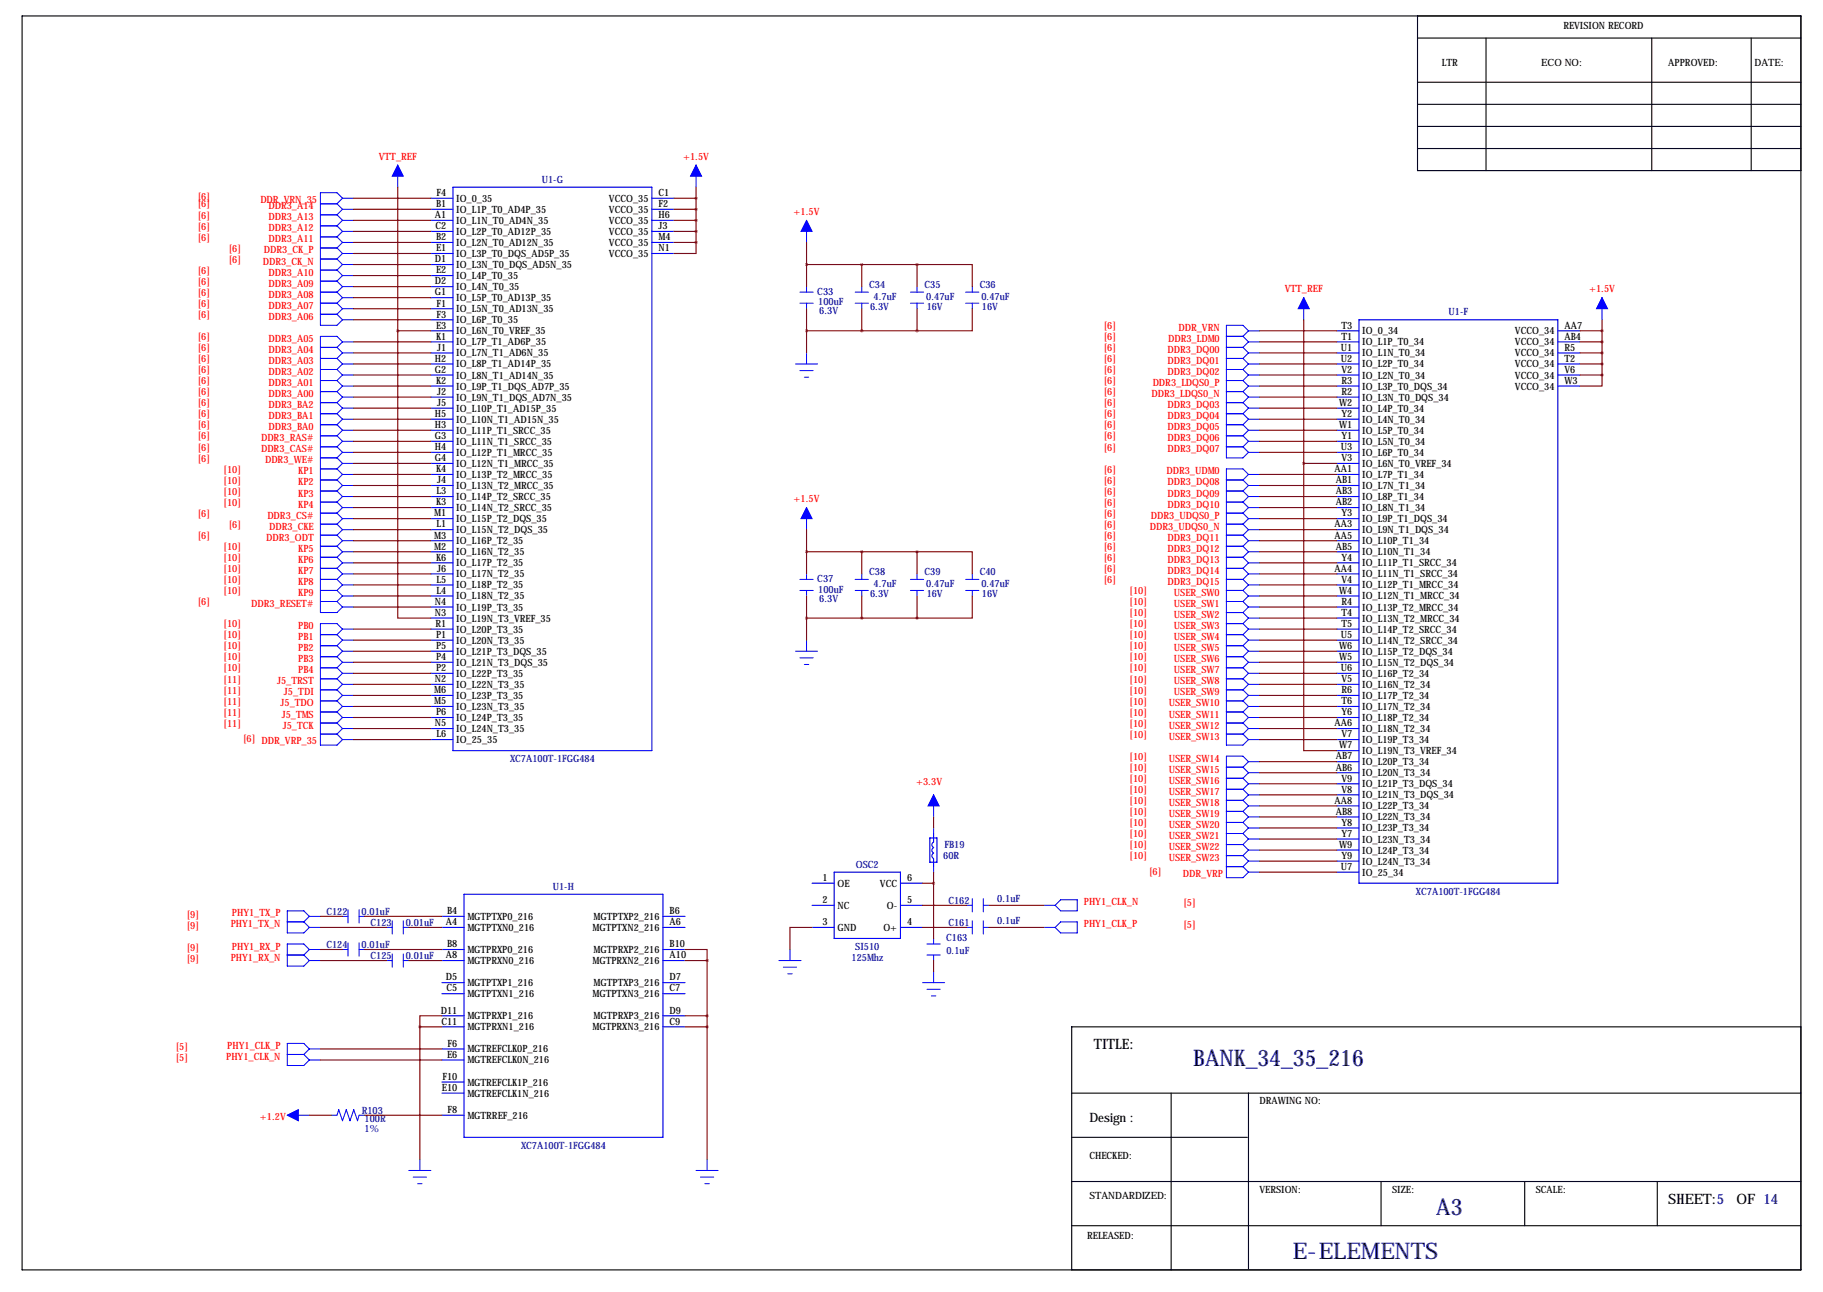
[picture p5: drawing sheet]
<svg xmlns="http://www.w3.org/2000/svg" width="419mm" height="297mm" viewBox="0 0 419 297" stroke-linecap="round" stroke-linejoin="round" font-family="sans-serif">
<g fill="none" stroke="#000" stroke-width=".25">
<path d="M5.1 3.7h408.9v288.3h-408.9zM325.9 18.9h88.1M325.9 3.7v35.5h88.1M325.9 8.7h88.1M341.6 8.7v30.5M379.7 8.7v30.5M402.6 8.7v30.5M325.9 34.1h88.1M325.9 29.1h88.1M325.9 24h88.1M414 236.1h-167.6v55.9M246.4 251.3h167.6"/>
<path d="M269.2 251.3v40.7M287 251.3v40.4M246.4 271.6h167.6M246.4 261.5h40.4M317.5 271.6v10.2M350.5 271.6v10.2M381 271.6v10.2M246.4 281.8h167.6"/>
</g>
<g fill="none" stroke="#00f" stroke-width=".25">
<path d="M99.1 45.6h5M99.1 48.1h5M99.1 50.7h5M99.1 53.2h5M99.1 55.7h5M99.1 58.3h5M104.1 43h45.8v129.6h-45.8zM149.9 45.6h5M149.9 48.1h5M149.9 50.7h5M149.9 53.2h5M149.9 55.7h5"/>
<path d="M149.9 58.3h5M99.1 73.5h5M99.1 76.1h5M99.1 78.6h5M99.1 60.8h5M99.1 63.4h5M99.1 65.9h5M99.1 68.4h5M99.1 71h5M307.3 76.1h5.1M307.3 78.6h5.1M312.4 73.5h45.7v129.6h-45.7z"/>
<path d="M358.1 76.1h5.1M358.1 78.6h5.1M99.1 81.1h5M99.1 83.7h5M99.1 86.2h5M99.1 88.8h5M99.1 91.3h5M99.1 93.8h5M99.1 96.4h5M99.1 98.9h5M307.3 81.1h5.1M307.3 83.7h5.1"/>
<path d="M307.3 86.2h5.1M307.3 88.8h5.1M307.3 91.3h5.1M307.3 93.8h5.1M307.3 96.4h5.1M307.3 98.9h5.1M358.1 81.1h5.1M358.1 83.7h5.1M358.1 86.2h5.1M358.1 88.8h5.1M99.1 101.5h5M99.1 104h5"/>
<path d="M99.1 106.5h5M99.1 109.1h5M99.1 111.6h5M99.1 114.2h5M99.1 116.7h5M99.1 119.2h5M307.3 101.5h5.1M307.3 104h5.1M307.3 106.5h5.1M307.3 109.1h5.1M307.3 111.6h5.1M307.3 114.2h5.1"/>
<path d="M307.3 116.7h5.1M307.3 119.2h5.1M99.1 121.8h5M99.1 124.3h5M99.1 126.9h5M99.1 129.4h5M99.1 131.9h5M99.1 134.5h5M99.1 137h5M99.1 139.6h5M307.3 121.8h5.1M307.3 124.3h5.1"/>
<path d="M307.3 126.9h5.1M307.3 129.4h5.1M307.3 131.9h5.1M307.3 134.5h5.1M307.3 137h5.1M307.3 139.6h5.1M99.1 142.1h5M99.1 144.6h5M99.1 147.2h5M99.1 149.7h5M99.1 152.3h5M99.1 154.8h5"/>
<path d="M99.1 157.3h5M99.1 159.9h5M307.3 142.1h5.1M307.3 144.6h5.1M307.3 147.2h5.1M307.3 149.7h5.1M307.3 152.3h5.1M307.3 154.8h5.1M307.3 157.3h5.1M307.3 159.9h5.1M99.1 162.4h5M99.1 165h5"/>
<path d="M99.1 167.5h5M99.1 170h5M307.3 162.4h5.1M307.3 165h5.1M307.3 167.5h5.1M307.3 170h5.1M307.3 172.6h5.1M307.3 175.1h5.1M307.3 177.7h5.1M213.8 192.6h1.6v5.6h-1.6zM214.6 191.6v2M214.6 197.5v1.7"/>
<path d="M214.6 193.6a.66 .66 0 0 0-.4 .6 .66 .66 0 0 0 .4 .6M214.6 196.1a.66 .66 0 0 0-.4 .7 .66 .66 0 0 0 .4 .6M214.6 194.9a.66 .66 0 0 0-.4 .6 .66 .66 0 0 0 .4 .6M307.3 180.2h5.1M307.3 182.7h5.1M307.3 185.3h5.1M307.3 187.8h5.1M307.3 190.4h5.1M307.3 192.9h5.1M307.3 195.4h5.1M307.3 198h5.1M101.6 210.7h5.1"/>
<path d="M101.6 218.3h5.1M101.6 213.2h5.1M106.7 205.6h45.7v55.9h-45.7zM152.4 210.7h5.1M152.4 218.3h5.1M152.4 213.2h5.1M186.7 213.2h5.1M186.7 203.1h5.1M186.7 208.1h5.1M191.8 200.5h15.2v15.3h-15.2zM207 213.2h5.1M207 203.1h5.1"/>
<path d="M207 208.1h5.1M307.3 200.5h5.1M101.6 225.9h5.1M101.6 233.5h5.1M101.6 228.5h5.1M101.6 220.8h5.1M101.6 236.1h5.1M152.4 225.9h5.1M152.4 233.5h5.1M152.4 228.5h5.1M152.4 220.8h5.1M152.4 236.1h5.1"/>
<path d="M101.6 241.2h5.1M101.6 243.7h5.1M101.6 256.4h5.1M101.6 251.3h5.1M101.6 248.8h5.1"/>
</g>
<g fill="none" stroke="#00f" stroke-width=".23">
<path d="M91.4 38v5M160 38v5M73.7 46.8h3.8M73.7 57h3.8M73.7 54.5h3.8M73.7 51.9h3.8M73.7 49.4h3.8M73.7 59.5h3.8M77.5 54.5l1.2 1.2M77.5 49.4l1.2 1.3M77.5 51.9l1.2 1.3M77.5 46.8l1.2 1.3"/>
<path d="M77.5 57l1.2 1.3M77.5 59.5l1.2 1.3M78.7 45.6l-1.2-1.3h-3.8v30.5h3.8l1.2-1.3M78.7 45.6h2.6M78.7 45.6l-1.2 1.2M78.7 55.7h2.6M78.7 55.7l-1.2 1.3M78.7 50.7h2.6M78.7 50.7l-1.2 1.2M78.7 53.2h2.6M78.7 53.2l-1.2 1.3M78.7 48.1h2.6"/>
<path d="M78.7 48.1l-1.2 1.3M78.7 58.3h2.6M78.7 58.3l-1.2 1.2M185.4 50.7v5M73.7 69.7h3.8M73.7 67.2h3.8M73.7 79.9h3.8M73.7 72.2h3.8M73.7 64.6h3.8M73.7 62.1h3.8M77.5 69.7l1.2 1.3M77.5 67.2l1.2 1.2"/>
<path d="M77.5 64.6l1.2 1.3M77.5 62.1l1.2 1.3M77.5 79.9l1.2 1.2M77.5 72.2l1.2 1.3M78.7 78.6l-1.2-1.3h-3.8v63.5h3.8l1.2-1.2M78.7 78.6h2.6M78.7 71h2.6M78.7 71l-1.2 1.2M78.7 68.4h2.6M78.7 68.4l-1.2 1.3M78.7 65.9h2.6M78.7 65.9l-1.2 1.3"/>
<path d="M78.7 63.4h2.6M78.7 63.4l-1.2 1.2M78.7 78.6l-1.2 1.3M78.7 73.5h2.6M78.7 60.8h2.6M78.7 60.8l-1.2 1.3M183.9 69.7h3M183.9 67.2h3M185.4 65.9v1.3M185.4 69.7v1.3M196.6 69.7h3M196.6 67.2h3"/>
<path d="M198.1 65.9v1.3M198.1 69.7v1.3M209.3 69.7h3M209.3 67.2h3M210.8 65.9v1.3M210.8 69.7v1.3M222 69.7h3M222 67.2h3M223.5 65.9v1.3M223.5 69.7v1.3M281.9 77.3h3.9M281.9 79.9h3.9"/>
<path d="M285.8 79.9l1.2 1.2M285.8 77.3l1.2 1.3M287 76.1l-1.2-1.3h-3.9v30.5h3.9l1.2-1.3M287 76.1h2.6M287 76.1l-1.2 1.2M287 78.6h2.6M287 78.6l-1.2 1.3M299.7 68.4v5.1M368.3 68.4v5.1M73.7 84.9h3.8M73.7 82.4h3.8M73.7 87.5h3.8"/>
<path d="M73.7 95.1h3.8M73.7 92.6h3.8M73.7 97.6h3.8M73.7 90h3.8M77.5 87.5l1.2 1.3M77.5 84.9l1.2 1.3M77.5 82.4l1.2 1.3M77.5 90l1.2 1.3M77.5 97.6l1.2 1.3M77.5 95.1l1.2 1.3M77.5 92.6l1.2 1.2M78.7 83.7h2.6"/>
<path d="M78.7 81.1h2.6M78.7 86.2h2.6M78.7 93.8h2.6M78.7 96.4h2.6M78.7 98.9h2.6M78.7 88.8h2.6M78.7 91.3h2.6M78.7 88.8l-1.2 1.2M78.7 86.2l-1.2 1.3M78.7 83.7l-1.2 1.2M78.7 81.1l-1.2 1.3M78.7 91.3l-1.2 1.3"/>
<path d="M78.7 98.9l-1.2 1.3M78.7 96.4l-1.2 1.2M78.7 93.8l-1.2 1.3M182.9 83.7h5.1M183.9 85.2h3M184.9 86.7h1M185.4 81.1v2.6M281.9 84.9h3.9M281.9 82.4h3.9M281.9 87.5h3.9M281.9 95.1h3.9M281.9 92.6h3.9"/>
<path d="M281.9 97.6h3.9M281.9 90h3.9M285.8 82.4l1.2 1.3M285.8 84.9l1.2 1.3M285.8 92.6l1.2 1.2M285.8 95.1l1.2 1.3M285.8 97.6l1.2 1.3M285.8 87.5l1.2 1.3M285.8 90l1.2 1.3M287 83.7h2.6M287 83.7l-1.2 1.2M287 81.1h2.6"/>
<path d="M287 81.1l-1.2 1.3M287 86.2h2.6M287 86.2l-1.2 1.3M287 93.8h2.6M287 93.8l-1.2 1.3M287 96.4h2.6M287 96.4l-1.2 1.2M287 98.9h2.6M287 98.9l-1.2 1.3M287 88.8h2.6M287 88.8l-1.2 1.2M287 91.3h2.6"/>
<path d="M287 91.3l-1.2 1.3M73.7 118h3.8M73.7 115.4h3.8M73.7 112.9h3.8M73.7 105.3h3.8M73.7 102.7h3.8M73.7 110.3h3.8M73.7 100.2h3.8M73.7 107.8h3.8M77.5 105.3l1.2 1.2M77.5 100.2l1.2 1.3M77.5 102.7l1.2 1.3"/>
<path d="M77.5 107.8l1.2 1.3M77.5 110.3l1.2 1.3M77.5 112.9l1.2 1.3M77.5 115.4l1.2 1.3M77.5 118l1.2 1.2M78.7 116.7h2.6M78.7 114.2h2.6M78.7 104h2.6M78.7 111.6h2.6M78.7 101.5h2.6M78.7 109.1h2.6M78.7 106.5h2.6"/>
<path d="M78.7 106.5l-1.2 1.3M78.7 101.5l-1.2 1.2M78.7 104l-1.2 1.3M78.7 109.1l-1.2 1.2M78.7 111.6l-1.2 1.3M78.7 114.2l-1.2 1.2M78.7 116.7l-1.2 1.3M78.7 119.2h2.6M78.7 119.2l-1.2 1.3M185.4 116.7v5.1M281.9 118h3.9M281.9 115.4h3.9"/>
<path d="M281.9 112.9h3.9M281.9 102.7h3.9M281.9 110.3h3.9M281.9 100.2h3.9M285.8 115.4l1.2 1.3M285.8 112.9l1.2 1.3M285.8 102.7l1.2 1.3M285.8 110.3l1.2 1.3M285.8 100.2l1.2 1.3M285.8 118l1.2 1.2M287 109.1l-1.2-1.3h-3.9v63.5h3.9l1.2-1.3M287 116.7h2.6"/>
<path d="M287 116.7l-1.2 1.3M287 114.2h2.6M287 114.2l-1.2 1.2M287 104h2.6M287 111.6h2.6M287 111.6l-1.2 1.3M287 101.5h2.6M287 101.5l-1.2 1.2M287 109.1h2.6M287 109.1l-1.2 1.2M287 119.2h2.6M287 119.2l-1.2 1.3"/>
<path d="M73.7 135.7h3.8M73.7 133.2h3.8M73.7 138.3h3.8M73.7 125.6h3.8M73.7 123h3.8M73.7 128.1h3.8M73.7 130.7h3.8M73.7 120.5h3.8M77.5 120.5l1.2 1.3M77.5 125.6l1.2 1.3M77.5 130.7l1.2 1.2M77.5 128.1l1.2 1.3"/>
<path d="M77.5 135.7l1.2 1.3M77.5 133.2l1.2 1.3M77.5 123l1.2 1.3M77.5 138.3l1.2 1.3M78.7 139.6h2.6M78.7 134.5h2.6M78.7 124.3h2.6M78.7 126.9h2.6M78.7 131.9h2.6M78.7 129.4h2.6M78.7 121.8h2.6M78.7 121.8l-1.2 1.2"/>
<path d="M78.7 126.9l-1.2 1.2M78.7 131.9l-1.2 1.3M78.7 129.4l-1.2 1.3M78.7 137h2.6M78.7 137l-1.2 1.3M78.7 134.5l-1.2 1.2M78.7 124.3l-1.2 1.3M183.9 135.7h3M183.9 133.2h3M185.4 131.9v1.3M185.4 135.7v1.3M196.6 135.7h3"/>
<path d="M196.6 133.2h3M198.1 131.9v1.3M198.1 135.7v1.3M209.3 135.7h3M209.3 133.2h3M210.8 131.9v1.3M210.8 135.7v1.3M222 135.7h3M222 133.2h3M223.5 131.9v1.3M223.5 135.7v1.3M281.9 135.7h3.9"/>
<path d="M281.9 133.2h3.9M281.9 138.3h3.9M281.9 125.6h3.9M281.9 123h3.9M281.9 128.1h3.9M281.9 130.7h3.9M281.9 120.5h3.9M285.8 138.3l1.2 1.3M285.8 133.2l1.2 1.3M285.8 123l1.2 1.3M285.8 125.6l1.2 1.3M285.8 130.7l1.2 1.2"/>
<path d="M285.8 128.1l1.2 1.3M285.8 120.5l1.2 1.3M285.8 135.7l1.2 1.3M287 139.6h2.6M287 139.6l-1.2 1.2M287 134.5h2.6M287 134.5l-1.2 1.2M287 124.3h2.6M287 124.3l-1.2 1.3M287 126.9h2.6M287 126.9l-1.2 1.2M287 131.9h2.6"/>
<path d="M287 131.9l-1.2 1.3M287 129.4h2.6M287 129.4l-1.2 1.3M287 121.8h2.6M287 137h2.6M287 121.8l-1.2 1.2M287 137l-1.2 1.3M73.7 148.4h3.8M73.7 145.9h3.8M73.7 151h3.8M73.7 153.5h3.8M73.7 156.1h3.8"/>
<path d="M73.7 158.6h3.8M77.5 145.9l1.2 1.3M77.5 151l1.2 1.3M77.5 153.5l1.2 1.3M77.5 148.4l1.2 1.3M77.5 156.1l1.2 1.2M77.5 158.6l1.2 1.3M78.7 149.7h2.6M78.7 144.6l-1.2-1.2h-3.8v27.9h3.8l1.2-1.3M78.7 147.2h2.6M78.7 152.3h2.6M78.7 154.8h2.6"/>
<path d="M78.7 157.3h2.6M78.7 159.9h2.6M78.7 144.6h2.6M78.7 144.6l-1.2 1.3M78.7 147.2l-1.2 1.2M78.7 152.3l-1.2 1.2M78.7 154.8l-1.2 1.3M78.7 149.7l-1.2 1.3M78.7 157.3l-1.2 1.3M78.7 159.9l-1.2 1.2M182.9 149.7h5.1M183.9 151.2h3"/>
<path d="M184.9 152.8h1M185.4 147.2v2.5M281.9 140.8h3.9M281.9 143.4h3.9M281.9 148.4h3.9M281.9 145.9h3.9M281.9 151h3.9M281.9 153.5h3.9M281.9 156.1h3.9M281.9 158.6h3.9M285.8 140.8l1.2 1.3M285.8 145.9l1.2 1.3"/>
<path d="M285.8 148.4l1.2 1.3M285.8 151l1.2 1.3M285.8 153.5l1.2 1.3M285.8 156.1l1.2 1.2M285.8 158.6l1.2 1.3M285.8 143.4l1.2 1.2M287 149.7h2.6M287 142.1h2.6M287 142.1l-1.2 1.3M287 147.2h2.6M287 147.2l-1.2 1.2M287 149.7l-1.2 1.3"/>
<path d="M287 152.3h2.6M287 152.3l-1.2 1.2M287 154.8h2.6M287 154.8l-1.2 1.3M287 157.3h2.6M287 157.3l-1.2 1.3M287 159.9h2.6M287 159.9l-1.2 1.2M287 144.6h2.6M287 144.6l-1.2 1.3M73.7 168.8h3.8M73.7 161.1h3.8"/>
<path d="M73.7 163.7h3.8M73.7 166.2h3.8M77.5 168.8l1.2 1.2M77.5 163.7l1.2 1.3M77.5 166.2l1.2 1.3M77.5 161.1l1.2 1.3M78.7 170h2.6M78.7 162.4h2.6M78.7 165h2.6M78.7 167.5h2.6M78.7 165l-1.2 1.2M78.7 167.5l-1.2 1.3"/>
<path d="M78.7 162.4l-1.2 1.3M281.9 168.8h3.9M281.9 161.1h3.9M281.9 163.7h3.9M281.9 166.2h3.9M281.9 176.4h3.9M281.9 178.9h3.9M285.8 161.1l1.2 1.3M285.8 163.7l1.2 1.3M285.8 166.2l1.2 1.3M285.8 168.8l1.2 1.2M285.8 176.4l1.2 1.3"/>
<path d="M285.8 178.9l1.2 1.3M287 175.1l-1.2-1.3h-3.9v28h3.9l1.2-1.3M287 170h2.6M287 162.4h2.6M287 162.4l-1.2 1.3M287 165h2.6M287 165l-1.2 1.2M287 167.5h2.6M287 167.5l-1.2 1.3M287 175.1h2.6M287 175.1l-1.2 1.3M287 177.7h2.6"/>
<path d="M287 177.7l-1.2 1.2M214.6 182.7v5.1M214.6 190.4v1.2M214.6 199.2v1.3M281.9 199.2h3.9M281.9 181.5h3.9M281.9 184h3.9M281.9 186.5h3.9M281.9 191.6h3.9M281.9 189.1h3.9M281.9 196.7h3.9M281.9 194.2h3.9"/>
<path d="M285.8 199.2l1.2 1.3M285.8 181.5l1.2 1.2M285.8 184l1.2 1.3M285.8 189.1l1.2 1.3M285.8 186.5l1.2 1.3M285.8 194.2l1.2 1.2M285.8 196.7l1.2 1.3M285.8 191.6l1.2 1.3M287 180.2h2.6M287 180.2l-1.2 1.3M287 182.7h2.6M287 182.7l-1.2 1.3"/>
<path d="M287 185.3h2.6M287 185.3l-1.2 1.2M287 190.4h2.6M287 190.4l-1.2 1.2M287 187.8h2.6M287 187.8l-1.2 1.3M287 195.4h2.6M287 195.4l-1.2 1.3M287 198h2.6M287 198l-1.2 1.2M287 192.9h2.6M287 192.9l-1.2 1.3"/>
<path d="M66 219.6h3.8M66 211.9h3.8M69.8 211.9l1.3 1.3M69.8 219.6l1.3 1.2M71.1 213.2h2.6M71.1 218.3l-1.3-1.3h-3.8v5.1h3.8l1.3-1.3M71.1 210.7h2.6M71.1 218.3h2.6M71.1 210.7l-1.3 1.2M71.1 210.7l-1.3-1.3h-3.8v5.1h3.8l1.3-1.3M71.1 218.3l-1.3 1.3M78.7 210.7h1.3"/>
<path d="M78.7 218.3h1.3M80 209.2v3M80 216.8v3M82.5 209.2v3M82.5 216.8v3M82.5 210.7h1.3M82.5 218.3h1.3M88.9 213.2h1.3M90.2 211.7v3M90.2 219.3v3.1M92.7 213.2h1.3M92.7 211.7v3"/>
<path d="M92.7 219.3v3.1M181.6 218.3v2.5M213.1 219.6h3.1M213.1 217h3.1M214.6 215.8v1.2M214.6 219.6v1.2M222.2 208.1h1.3M222.2 213.2h1.3M223.5 206.6v3.1M223.5 211.7v3M226.1 206.6v3.1M226.1 211.7v3"/>
<path d="M226.1 208.1h1.2M226.1 213.2h1.2M240 208.1h2.6M240 213.2h2.6M242.6 213.2l1.2-1.3h3.8v2.6h-3.8zM242.6 208.1l1.2-1.2h3.8v2.5h-3.8zM287 200.5h2.6M71.1 220.8h2.6M88.9 220.8h1.3M92.7 220.8h1.3M179.1 220.8h5M180.1 222.4h3"/>
<path d="M181.1 223.9h1M212.1 225.9h5.1M213.1 227.4h3.1M214.1 229h1M214.6 223.4v2.5M66 256.4h5.1M66 242.4h3.8M69.8 242.4l1.3 1.3M71.1 241.2l-1.3-1.3h-3.8v5.1h3.8l1.3-1.3M71.1 243.7h2.6M71.1 241.2h2.6M71.1 241.2l-1.3 1.2"/>
<path d="M76.2 256.4h1.3l.4-1.3 .8 2.6 .9-2.6 .9 2.6 .8-2.6 .9 2.6 .3-1.3h1.3M94 269.1h5.1M95 270.6h3M96 272.1h1M96.5 266.6v2.5M160 269.1h5.1M161 270.6h3.1M162.1 272.1h1M162.6 266.6v2.5"/>
</g>
<g fill="#00f" stroke="#00f" stroke-width=".23">
<path d="M160 38l1.3 2.5h-2.6z"/>
<path d="M185.4 116.7l1.3 2.5h-2.6z"/>
<path d="M185.4 50.7l1.3 2.5h-2.6z"/>
<path d="M368.3 68.4l1.3 2.6h-2.6z"/>
<path d="M299.7 68.4l1.3 2.6h-2.6z"/>
<path d="M91.4 38l1.3 2.5h-2.5z"/>
<path d="M214.6 182.7l1.3 2.6h-2.5z"/>
<path d="M66 256.4l2.6-1.3v2.6z"/>
</g>
<g fill="none" stroke="#800000" stroke-width=".25">
<path d="M81.3 45.6h17.8M81.3 48.1h17.8M81.3 50.7h17.8M81.3 53.2h17.8M81.3 55.7h17.8M81.3 58.3h17.8M91.4 43v33.1M154.9 45.6h5.1M154.9 48.1h5.1M154.9 50.7h5.1M154.9 53.2h5.1M154.9 55.7h5.1"/>
<path d="M160 55.7v2.6h-5.1M160 43v12.7M185.4 55.7v10.2M81.3 60.8h17.8M81.3 78.6h17.8M81.3 71h17.8M81.3 68.4h17.8M81.3 65.9h17.8M81.3 63.4h17.8M81.3 73.5h17.8M91.4 76.1v66h7.7M91.4 76.1h7.7"/>
<path d="M185.4 71v10.1M185.4 76.1h25.4M185.4 60.8h25.4M198.1 60.8v5.1M198.1 71v5.1M210.8 60.8h12.7v5.1M210.8 60.8v5.1M210.8 71v5.1M223.5 71v5.1h-12.7M289.6 76.1h17.7M289.6 78.6h17.7M299.7 73.5v33"/>
<path d="M363.2 76.1h5.1M363.2 78.6h5.1M368.3 73.5v12.7M81.3 81.1h17.8M81.3 83.7h17.8M81.3 86.2h17.8M81.3 93.8h17.8M81.3 96.4h17.8M81.3 98.9h17.8M81.3 88.8h17.8M81.3 91.3h17.8M289.6 81.1h17.7"/>
<path d="M289.6 83.7h17.7M289.6 86.2h17.7M289.6 93.8h17.7M289.6 96.4h17.7M289.6 98.9h17.7M289.6 88.8h17.7M289.6 91.3h17.7M363.2 81.1h5.1M363.2 83.7h5.1M363.2 86.2h5.1M368.3 86.2v2.6h-5.1M81.3 106.5h17.8"/>
<path d="M81.3 116.7h17.8M81.3 114.2h17.8M81.3 104h17.8M81.3 111.6h17.8M81.3 101.5h17.8M81.3 109.1h17.8M81.3 119.2h17.8M289.6 116.7h17.7M289.6 114.2h17.7M289.6 104h17.7M289.6 111.6h17.7M289.6 101.5h17.7"/>
<path d="M289.6 109.1h17.7M289.6 119.2h17.7M299.7 106.5v66.1h7.6M299.7 106.5h7.6M81.3 126.9h17.8M81.3 139.6h17.8M81.3 134.5h17.8M81.3 124.3h17.8M81.3 131.9h17.8M81.3 129.4h17.8M81.3 121.8h17.8M81.3 137h17.8"/>
<path d="M185.4 121.8v10.1M185.4 137v10.2M185.4 126.9h25.4M198.1 126.9v5M198.1 137v5.1M210.8 126.9h12.7v5M210.8 126.9v5M210.8 137v5.1M223.5 137v5.1h-12.7M289.6 126.9h17.7M289.6 139.6h17.7M289.6 134.5h17.7"/>
<path d="M289.6 124.3h17.7M289.6 131.9h17.7M289.6 129.4h17.7M289.6 121.8h17.7M289.6 137h17.7M81.3 147.2h17.8M81.3 149.7h17.8M81.3 152.3h17.8M81.3 154.8h17.8M81.3 157.3h17.8M81.3 159.9h17.8M81.3 144.6h17.8"/>
<path d="M185.4 142.1h25.4M289.6 142.1h17.7M289.6 147.2h17.7M289.6 149.7h17.7M289.6 152.3h17.7M289.6 154.8h17.7M289.6 157.3h17.7M289.6 159.9h17.7M289.6 144.6h17.7M81.3 170h17.8M81.3 162.4h17.8M81.3 165h17.8"/>
<path d="M81.3 167.5h17.8M289.6 170h17.7M289.6 162.4h17.7M289.6 165h17.7M289.6 167.5h17.7M289.6 175.1h17.7M289.6 177.7h17.7M214.6 187.8v2.6M289.6 180.2h17.7M289.6 182.7h17.7M289.6 185.3h17.7M289.6 187.8h17.7"/>
<path d="M289.6 190.4h17.7M289.6 198h17.7M289.6 192.9h17.7M289.6 195.4h17.7M73.7 210.7h5M73.7 213.2h15.2M73.7 218.3h5M83.8 210.7h17.8M83.8 218.3h17.8M94 213.2h7.6M157.5 218.3h5.1v2.5M186.7 213.2h-5.1v5.1"/>
<path d="M212.1 213.2h10.1M212.1 208.1h10.1M212.1 203.1h2.5M214.6 200.5v15.3M227.3 213.2h12.7M227.3 208.1h12.7M289.6 200.5h17.7M73.7 220.8h15.2M94 220.8h7.6M96.5 236.1h5.1M96.5 236.1v30.5M101.6 233.5h-5.1v2.6"/>
<path d="M157.5 220.8h5.1M157.5 236.1h5.1M157.5 233.5h5.1M162.6 220.8v45.8M214.6 220.8v2.6M71.1 256.4h5.1M73.7 243.7h27.9M73.7 241.2h27.9M83.8 256.4h17.8"/>
</g>
<path d="M91.4 76.1a.05 .05 0 0 0 .1 0 .05 .05 0 0 0-.1 0zM214.6 203.1a.05 .05 0 0 0 .1 0 .05 .05 0 0 0-.1 0zM162.5 220.8a.05 .05 0 0 0 .1 0 .05 .05 0 0 0-.1 0zM162.5 233.5a.05 .05 0 0 0 .1 0 .05 .05 0 0 0-.1 0zM162.5 236.1a.05 .05 0 0 0 .1 0 .05 .05 0 0 0-.1 0z" fill="#800000" stroke="#800000" stroke-width=".63"/>
<g font-size="5.3" fill="#000080">
<text x="274.3" y="245">BANK_34_35_216</text>
<text x="330.2" y="279.3">A3</text>
<text x="297.2" y="289.4">E-ELEMENTS</text>
</g>
<g font-size="3.3">
<text x="251.5" y="241.2">TITLE:</text>
<text x="383.5" y="276.7">SHEET:5</text>
<text x="399.2" y="276.7">OF 14</text>
</g>
<text font-size="3" x="250.4" y="257.9">Design :</text>
<g font-size="2.3">
<text x="359.4" y="6.7">REVISION RECORD</text>
<text x="331.5" y="15.1">LTR</text>
<text x="354.3" y="15.1">ECO NO:</text>
<text x="383.5" y="15.1">APPROVED:</text>
<text x="403.4" y="15.1">DATE:</text>
<text x="100.2" y="47.6">B1</text>
<text x="100.4" y="45.1">F4</text>
<text x="104.9" y="46.4">IO_0_35</text>
<text x="140" y="46.4">VCCO_35</text>
<text x="151.4" y="45.1">C1</text>
<text x="151.4" y="47.6">F2</text>
<text x="100" y="50.2">A1</text>
<text x="100.1" y="52.7">C2</text>
<text x="104.9" y="48.9">IO_L1P_T0_AD4P_35</text>
<text x="104.9" y="51.5">IO_L1N_T0_AD4N_35</text>
<text x="140" y="48.9">VCCO_35</text>
<text x="140" y="51.5">VCCO_35</text>
<text x="151.4" y="50.2">H6</text>
<text x="151.4" y="52.7">J3</text>
<text x="100.2" y="55.2">B2</text>
<text x="100.2" y="57.8">E1</text>
<text x="104.9" y="54">IO_L2P_T0_AD12P_35</text>
<text x="104.9" y="56.5">IO_L2N_T0_AD12N_35</text>
<text x="104.9" y="59.1">IO_L3P_T0_DQS_AD5P_35</text>
<text x="140" y="54">VCCO_35</text>
<text x="140" y="56.5">VCCO_35</text>
<text x="140" y="59.1">VCCO_35</text>
<text x="151.4" y="55.2">M4</text>
<text x="151.4" y="57.8">N1</text>
<text x="100" y="60.3">D1</text>
<text x="100" y="65.4">D2</text>
<text x="100.2" y="62.9">E2</text>
<text x="104.9" y="61.6">IO_L3N_T0_DQS_AD5N_35</text>
<text x="104.9" y="64.2">IO_L4P_T0_35</text>
<text x="100" y="67.9">G1</text>
<text x="100.4" y="70.5">F1</text>
<text x="104.9" y="66.7">IO_L4N_T0_35</text>
<text x="104.9" y="69.2">IO_L5P_T0_AD13P_35</text>
<text x="104.9" y="71.8">IO_L5N_T0_AD13N_35</text>
<text x="100.2" y="75.6">E3</text>
<text x="100.4" y="73">F3</text>
<text x="104.9" y="74.3">IO_L6P_T0_35</text>
<text x="104.9" y="76.9">IO_L6N_T0_VREF_35</text>
<text x="308.4" y="75.6">T3</text>
<text x="313.2" y="76.9">IO_0_34</text>
<text x="348.3" y="76.9">VCCO_34</text>
<text x="359.7" y="75.6">AA7</text>
<text x="100" y="83.2">H2</text>
<text x="100.2" y="78.1">K1</text>
<text x="100.5" y="80.6">J1</text>
<text x="104.9" y="79.4">IO_L7P_T1_AD6P_35</text>
<text x="104.9" y="81.9">IO_L7N_T1_AD6N_35</text>
<text x="308.3" y="80.6">U1</text>
<text x="308.3" y="83.2">U2</text>
<text x="308.4" y="78.1">T1</text>
<text x="313.2" y="79.4">IO_L1P_T0_34</text>
<text x="313.2" y="81.9">IO_L1N_T0_34</text>
<text x="348.3" y="79.4">VCCO_34</text>
<text x="348.3" y="81.9">VCCO_34</text>
<text x="359.7" y="78.1">AB4</text>
<text x="359.7" y="80.6">R5</text>
<text x="359.7" y="83.2">T2</text>
<text x="100" y="85.7">G2</text>
<text x="100.2" y="88.3">K2</text>
<text x="104.9" y="84.5">IO_L8P_T1_AD14P_35</text>
<text x="104.9" y="87">IO_L8N_T1_AD14N_35</text>
<text x="104.9" y="89.6">IO_L9P_T1_DQS_AD7P_35</text>
<text x="308.4" y="85.7">V2</text>
<text x="308.4" y="88.3">R3</text>
<text x="313.2" y="84.5">IO_L2P_T0_34</text>
<text x="313.2" y="87">IO_L2N_T0_34</text>
<text x="313.2" y="89.6">IO_L3P_T0_DQS_34</text>
<text x="348.3" y="84.5">VCCO_34</text>
<text x="348.3" y="87">VCCO_34</text>
<text x="348.3" y="89.6">VCCO_34</text>
<text x="359.7" y="85.7">V6</text>
<text x="359.7" y="88.3">W3</text>
<text x="100" y="95.9">H5</text>
<text x="100.5" y="90.8">J2</text>
<text x="100.5" y="93.3">J5</text>
<text x="104.9" y="92.1">IO_L9N_T1_DQS_AD7N_35</text>
<text x="104.9" y="94.6">IO_L10P_T1_AD15P_35</text>
<text x="307.9" y="93.3">W2</text>
<text x="308.4" y="90.8">R2</text>
<text x="308.4" y="95.9">Y2</text>
<text x="313.2" y="92.1">IO_L3N_T0_DQS_34</text>
<text x="313.2" y="94.6">IO_L4P_T0_34</text>
<text x="100" y="98.4">H3</text>
<text x="100" y="101">G3</text>
<text x="104.9" y="97.2">IO_L10N_T1_AD15N_35</text>
<text x="104.9" y="99.7">IO_L11P_T1_SRCC_35</text>
<text x="307.9" y="98.4">W1</text>
<text x="308.4" y="101">Y1</text>
<text x="313.2" y="97.2">IO_L4N_T0_34</text>
<text x="313.2" y="99.7">IO_L5P_T0_34</text>
<text x="100" y="103.5">H4</text>
<text x="100" y="106">G4</text>
<text x="104.9" y="102.3">IO_L11N_T1_SRCC_35</text>
<text x="104.9" y="104.8">IO_L12P_T1_MRCC_35</text>
<text x="104.9" y="107.3">IO_L12N_T1_MRCC_35</text>
<text x="308.3" y="103.5">U3</text>
<text x="308.4" y="106">V3</text>
<text x="313.2" y="102.3">IO_L5N_T0_34</text>
<text x="313.2" y="104.8">IO_L6P_T0_34</text>
<text x="313.2" y="107.3">IO_L6N_T0_VREF_34</text>
<text x="100.2" y="108.6">K4</text>
<text x="100.4" y="113.7">L3</text>
<text x="100.5" y="111.1">J4</text>
<text x="104.9" y="109.9">IO_L13P_T2_MRCC_35</text>
<text x="104.9" y="112.4">IO_L13N_T2_MRCC_35</text>
<text x="306.8" y="108.6">AA1</text>
<text x="307.1" y="111.1">AB1</text>
<text x="307.1" y="113.7">AB3</text>
<text x="313.2" y="109.9">IO_L7P_T1_34</text>
<text x="313.2" y="112.4">IO_L7N_T1_34</text>
<text x="99.8" y="118.7">M1</text>
<text x="100.2" y="116.2">K3</text>
<text x="104.9" y="115">IO_L14P_T2_SRCC_35</text>
<text x="104.9" y="117.5">IO_L14N_T2_SRCC_35</text>
<text x="307.1" y="116.2">AB2</text>
<text x="308.4" y="118.7">Y3</text>
<text x="313.2" y="115">IO_L8P_T1_34</text>
<text x="313.2" y="117.5">IO_L8N_T1_34</text>
<text x="99.8" y="123.8">M3</text>
<text x="100.4" y="121.3">L1</text>
<text x="104.9" y="120">IO_L15P_T2_DQS_35</text>
<text x="104.9" y="122.6">IO_L15N_T2_DQS_35</text>
<text x="104.9" y="125.1">IO_L16P_T2_35</text>
<text x="306.8" y="121.3">AA3</text>
<text x="306.8" y="123.8">AA5</text>
<text x="313.2" y="120">IO_L9P_T1_DQS_34</text>
<text x="313.2" y="122.6">IO_L9N_T1_DQS_34</text>
<text x="313.2" y="125.1">IO_L10P_T1_34</text>
<text x="99.8" y="126.4">M2</text>
<text x="100.2" y="128.9">K6</text>
<text x="100.5" y="131.4">J6</text>
<text x="104.9" y="127.7">IO_L16N_T2_35</text>
<text x="104.9" y="130.2">IO_L17P_T2_35</text>
<text x="306.8" y="131.4">AA4</text>
<text x="307.1" y="126.4">AB5</text>
<text x="308.4" y="128.9">Y4</text>
<text x="313.2" y="127.7">IO_L10N_T1_34</text>
<text x="313.2" y="130.2">IO_L11P_T1_SRCC_34</text>
<text x="100.4" y="134">L5</text>
<text x="100.4" y="136.5">L4</text>
<text x="104.9" y="132.7">IO_L17N_T2_35</text>
<text x="104.9" y="135.3">IO_L18P_T2_35</text>
<text x="104.9" y="137.8">IO_L18N_T2_35</text>
<text x="307.9" y="136.5">W4</text>
<text x="308.4" y="134">V4</text>
<text x="313.2" y="132.7">IO_L11N_T1_SRCC_34</text>
<text x="313.2" y="135.3">IO_L12P_T1_MRCC_34</text>
<text x="313.2" y="137.8">IO_L12N_T1_MRCC_34</text>
<text x="100" y="139.1">N4</text>
<text x="100" y="141.6">N3</text>
<text x="104.9" y="140.4">IO_L19P_T3_35</text>
<text x="104.9" y="142.9">IO_L19N_T3_VREF_35</text>
<text x="308.4" y="139.1">R4</text>
<text x="308.4" y="141.6">T4</text>
<text x="313.2" y="140.4">IO_L13P_T2_MRCC_34</text>
<text x="313.2" y="142.9">IO_L13N_T2_MRCC_34</text>
<text x="100.1" y="144.1">R1</text>
<text x="100.2" y="146.7">P1</text>
<text x="100.2" y="149.2">P5</text>
<text x="104.9" y="145.4">IO_L20P_T3_35</text>
<text x="104.9" y="148">IO_L20N_T3_35</text>
<text x="307.9" y="149.2">W6</text>
<text x="308.3" y="146.7">U5</text>
<text x="308.4" y="144.1">T5</text>
<text x="313.2" y="145.4">IO_L14P_T2_SRCC_34</text>
<text x="313.2" y="148">IO_L14N_T2_SRCC_34</text>
<text x="100.2" y="151.8">P4</text>
<text x="100.2" y="154.3">P2</text>
<text x="104.9" y="150.5">IO_L21P_T3_DQS_35</text>
<text x="104.9" y="153.1">IO_L21N_T3_DQS_35</text>
<text x="104.9" y="155.6">IO_L22P_T3_35</text>
<text x="307.9" y="151.8">W5</text>
<text x="308.3" y="154.3">U6</text>
<text x="313.2" y="150.5">IO_L15P_T2_DQS_34</text>
<text x="313.2" y="153.1">IO_L15N_T2_DQS_34</text>
<text x="313.2" y="155.6">IO_L16P_T2_34</text>
<text x="99.8" y="159.4">M6</text>
<text x="99.8" y="161.9">M5</text>
<text x="100" y="156.8">N2</text>
<text x="104.9" y="158.1">IO_L22N_T3_35</text>
<text x="104.9" y="160.7">IO_L23P_T3_35</text>
<text x="308.4" y="156.8">V5</text>
<text x="308.4" y="159.4">R6</text>
<text x="308.4" y="161.9">T6</text>
<text x="313.2" y="158.1">IO_L16N_T2_34</text>
<text x="313.2" y="160.7">IO_L17P_T2_34</text>
<text x="100" y="167">N5</text>
<text x="100.2" y="164.5">P6</text>
<text x="104.9" y="163.2">IO_L23N_T3_35</text>
<text x="104.9" y="165.8">IO_L24P_T3_35</text>
<text x="306.8" y="167">AA6</text>
<text x="308.4" y="164.5">Y6</text>
<text x="313.2" y="163.2">IO_L17N_T2_34</text>
<text x="313.2" y="165.8">IO_L18P_T2_34</text>
<text x="100.4" y="169.5">L6</text>
<text x="104.9" y="168.3">IO_L24N_T3_35</text>
<text x="104.9" y="170.8">IO_25_35</text>
<text x="307.9" y="172.1">W7</text>
<text x="308.4" y="169.5">V7</text>
<text x="313.2" y="168.3">IO_L18N_T2_34</text>
<text x="313.2" y="170.8">IO_L19P_T3_34</text>
<text x="313.2" y="173.4">IO_L19N_T3_VREF_34</text>
<text x="307.1" y="174.6">AB7</text>
<text x="307.1" y="177.2">AB6</text>
<text x="308.4" y="179.7">V9</text>
<text x="313.2" y="175.9">IO_L20P_T3_34</text>
<text x="313.2" y="178.5">IO_L20N_T3_34</text>
<text x="306.8" y="184.8">AA8</text>
<text x="308.4" y="182.2">V8</text>
<text x="313.2" y="181">IO_L21P_T3_DQS_34</text>
<text x="313.2" y="183.5">IO_L21N_T3_DQS_34</text>
<text x="307.1" y="187.3">AB8</text>
<text x="308.4" y="189.9">Y8</text>
<text x="313.2" y="186.1">IO_L22P_T3_34</text>
<text x="313.2" y="188.6">IO_L22N_T3_34</text>
<text x="313.2" y="191.2">IO_L23P_T3_34</text>
<text x="307.9" y="194.9">W9</text>
<text x="308.4" y="192.4">Y7</text>
<text x="308.4" y="197.5">Y9</text>
<text x="313.2" y="193.7">IO_L23N_T3_34</text>
<text x="313.2" y="196.2">IO_L24P_T3_34</text>
<text x="189.1" y="202.6">1</text>
<text x="192.5" y="203.9">OE</text>
<text x="202.3" y="203.9">VCC</text>
<text x="208.5" y="202.6">6</text>
<text x="308.3" y="200">U7</text>
<text x="313.2" y="198.8">IO_L24N_T3_34</text>
<text x="313.2" y="201.3">IO_25_34</text>
<text x="189.1" y="207.6">2</text>
<text x="192.5" y="208.9">NC</text>
<text x="203.9" y="208.9">O-</text>
<text x="208.5" y="207.6">5</text>
<text x="102.5" y="212.7">A4</text>
<text x="102.8" y="210.2">B4</text>
<text x="107.4" y="211.5">MGTPTXP0_216</text>
<text x="107.4" y="214">MGTPTXN0_216</text>
<text x="136.2" y="214">MGTPTXN2_216</text>
<text x="136.5" y="211.5">MGTPTXP2_216</text>
<text x="153.9" y="210.2">B6</text>
<text x="153.9" y="212.7">A6</text>
<text x="189.1" y="212.7">3</text>
<text x="192.5" y="214">GND</text>
<text x="203.1" y="214">O+</text>
<text x="208.5" y="212.7">4</text>
<text x="102.5" y="220.3">A8</text>
<text x="102.8" y="217.8">B8</text>
<text x="107.4" y="219.1">MGTPRXP0_216</text>
<text x="107.4" y="221.6">MGTPRXN0_216</text>
<text x="136.2" y="221.6">MGTPRXN2_216</text>
<text x="136.5" y="219.1">MGTPRXP2_216</text>
<text x="153.9" y="217.8">B10</text>
<text x="153.9" y="220.3">A10</text>
<text x="102.5" y="225.4">D5</text>
<text x="102.7" y="228">C5</text>
<text x="107.4" y="226.7">MGTPTXP1_216</text>
<text x="136.5" y="226.7">MGTPTXP3_216</text>
<text x="153.9" y="225.4">D7</text>
<text x="153.9" y="228">C7</text>
<text x="101.3" y="233">D11</text>
<text x="107.4" y="229.3">MGTPTXN1_216</text>
<text x="136.2" y="229.3">MGTPTXN3_216</text>
<text x="153.9" y="233">D9</text>
<text x="101.5" y="235.6">C11</text>
<text x="107.4" y="234.3">MGTPRXP1_216</text>
<text x="107.4" y="236.9">MGTPRXN1_216</text>
<text x="136.2" y="236.9">MGTPRXN3_216</text>
<text x="136.5" y="234.3">MGTPRXP3_216</text>
<text x="153.9" y="235.6">C9</text>
<text x="102.8" y="243.2">E6</text>
<text x="102.9" y="240.7">F6</text>
<text x="107.4" y="242">MGTREFCLK0P_216</text>
<text x="107.4" y="244.5">MGTREFCLK0N_216</text>
<text x="101.6" y="250.8">E10</text>
<text x="101.7" y="248.3">F10</text>
<text x="107.4" y="249.6">MGTREFCLK1P_216</text>
<text x="102.9" y="255.9">F8</text>
<text x="107.4" y="257.2">MGTRREF_216</text>
<text x="107.4" y="252.1">MGTREFCLK1N_216</text>
<text x="289.6" y="253.9">DRAWING NO:</text>
<text x="250.4" y="266.6">CHECKED:</text>
<text x="250.4" y="275.7">STANDARDIZED:</text>
<text x="289.6" y="274.2">VERSION:</text>
<text x="320" y="274.2">SIZE:</text>
<text x="353.1" y="274.2">SCALE:</text>
<text x="249.9" y="284.8">RELEASED:</text>
</g>
<g font-size="2.3" fill="#f00">
<text x="87.1" y="36.7">VTT_REF</text>
<text x="157.1" y="36.7">+1.5V</text>
<text x="45.5" y="45.9">[6]</text>
<text x="45.5" y="47.7">[6]</text>
<text x="59.9" y="46.6">DDR_VRN_35</text>
<text x="45.5" y="50.2">[6]</text>
<text x="45.5" y="52.8">[6]</text>
<text x="61.7" y="50.7">DDR3_A13</text>
<text x="61.7" y="53.2">DDR3_A12</text>
<text x="61.7" y="48.1">DDR3_A14</text>
<text x="182.5" y="49.4">+1.5V</text>
<text x="45.5" y="55.3">[6]</text>
<text x="52.6" y="57.9">[6]</text>
<text x="60.7" y="58.3">DDR3_CK_P</text>
<text x="61.7" y="55.7">DDR3_A11</text>
<text x="45.5" y="65.5">[6]</text>
<text x="45.5" y="62.9">[6]</text>
<text x="52.6" y="60.4">[6]</text>
<text x="60.4" y="60.8">DDR3_CK_N</text>
<text x="61.7" y="65.9">DDR3_A09</text>
<text x="61.7" y="63.4">DDR3_A10</text>
<text x="45.5" y="70.6">[6]</text>
<text x="45.5" y="68">[6]</text>
<text x="61.7" y="71">DDR3_A07</text>
<text x="61.7" y="68.4">DDR3_A08</text>
<text x="295.4" y="67.2">VTT_REF</text>
<text x="365.3" y="67.2">+1.5V</text>
<text x="45.5" y="73.1">[6]</text>
<text x="61.7" y="73.5">DDR3_A06</text>
<text x="253.8" y="75.6">[6]</text>
<text x="270.9" y="76.1">DDR_VRN</text>
<text x="45.5" y="83.3">[6]</text>
<text x="45.5" y="80.7">[6]</text>
<text x="45.5" y="78.2">[6]</text>
<text x="61.7" y="83.7">DDR3_A03</text>
<text x="61.7" y="81.1">DDR3_A04</text>
<text x="61.7" y="78.6">DDR3_A05</text>
<text x="253.8" y="83.3">[6]</text>
<text x="253.8" y="80.7">[6]</text>
<text x="253.8" y="78.2">[6]</text>
<text x="268.4" y="83.7">DDR3_DQ01</text>
<text x="268.4" y="81.1">DDR3_DQ00</text>
<text x="268.6" y="78.6">DDR3_LDM0</text>
<text x="45.5" y="88.3">[6]</text>
<text x="45.5" y="85.8">[6]</text>
<text x="61.7" y="88.8">DDR3_A01</text>
<text x="61.7" y="86.2">DDR3_A02</text>
<text x="253.8" y="85.8">[6]</text>
<text x="253.8" y="88.3">[6]</text>
<text x="265" y="88.8">DDR3_LDQS0_P</text>
<text x="268.4" y="86.2">DDR3_DQ02</text>
<text x="45.5" y="90.9">[6]</text>
<text x="45.5" y="96">[6]</text>
<text x="45.5" y="93.4">[6]</text>
<text x="61.7" y="91.3">DDR3_A00</text>
<text x="61.7" y="93.8">DDR3_BA2</text>
<text x="253.8" y="93.4">[6]</text>
<text x="253.8" y="96">[6]</text>
<text x="253.8" y="90.9">[6]</text>
<text x="264.7" y="91.3">DDR3_LDQS0_N</text>
<text x="268.4" y="93.8">DDR3_DQ03</text>
<text x="45.5" y="98.5">[6]</text>
<text x="45.5" y="101">[6]</text>
<text x="60" y="101.5">DDR3_RAS#</text>
<text x="61.7" y="98.9">DDR3_BA0</text>
<text x="61.7" y="96.4">DDR3_BA1</text>
<text x="253.8" y="101">[6]</text>
<text x="253.8" y="98.5">[6]</text>
<text x="268.4" y="96.4">DDR3_DQ04</text>
<text x="268.4" y="101.5">DDR3_DQ06</text>
<text x="268.4" y="98.9">DDR3_DQ05</text>
<text x="45.5" y="106.1">[6]</text>
<text x="45.5" y="103.6">[6]</text>
<text x="60" y="104">DDR3_CAS#</text>
<text x="60.9" y="106.5">DDR3_WE#</text>
<text x="253.8" y="103.6">[6]</text>
<text x="268.4" y="104">DDR3_DQ07</text>
<text x="51.4" y="108.7">[10]</text>
<text x="51.4" y="111.2">[10]</text>
<text x="51.4" y="113.7">[10]</text>
<text x="68.6" y="109.1">KP1</text>
<text x="68.6" y="111.6">KP2</text>
<text x="253.8" y="113.7">[6]</text>
<text x="253.8" y="111.2">[6]</text>
<text x="253.8" y="108.7">[6]</text>
<text x="268.2" y="109.1">DDR3_UDM0</text>
<text x="268.4" y="111.6">DDR3_DQ08</text>
<text x="45.5" y="118.8">[6]</text>
<text x="51.4" y="116.3">[10]</text>
<text x="61.5" y="119.2">DDR3_CS#</text>
<text x="68.6" y="114.2">KP3</text>
<text x="68.6" y="116.7">KP4</text>
<text x="182.5" y="115.4">+1.5V</text>
<text x="253.8" y="116.3">[6]</text>
<text x="253.8" y="118.8">[6]</text>
<text x="264.6" y="119.2">DDR3_UDQS0_P</text>
<text x="268.4" y="116.7">DDR3_DQ10</text>
<text x="268.4" y="114.2">DDR3_DQ09</text>
<text x="45.5" y="123.9">[6]</text>
<text x="52.6" y="121.4">[6]</text>
<text x="61.2" y="124.3">DDR3_ODT</text>
<text x="61.9" y="121.8">DDR3_CKE</text>
<text x="253.8" y="123.9">[6]</text>
<text x="253.8" y="121.4">[6]</text>
<text x="264.3" y="121.8">DDR3_UDQS0_N</text>
<text x="268.4" y="124.3">DDR3_DQ11</text>
<text x="51.4" y="126.4">[10]</text>
<text x="51.4" y="131.5">[10]</text>
<text x="51.4" y="129">[10]</text>
<text x="68.6" y="126.9">KP5</text>
<text x="68.6" y="131.9">KP7</text>
<text x="68.6" y="129.4">KP6</text>
<text x="253.8" y="126.4">[6]</text>
<text x="253.8" y="131.5">[6]</text>
<text x="253.8" y="129">[6]</text>
<text x="268.4" y="126.9">DDR3_DQ12</text>
<text x="268.4" y="131.9">DDR3_DQ14</text>
<text x="268.4" y="129.4">DDR3_DQ13</text>
<text x="51.4" y="136.6">[10]</text>
<text x="51.4" y="134.1">[10]</text>
<text x="68.6" y="137">KP9</text>
<text x="68.6" y="134.5">KP8</text>
<text x="253.8" y="134.1">[6]</text>
<text x="259.7" y="136.6">[10]</text>
<text x="268.4" y="134.5">DDR3_DQ15</text>
<text x="269.9" y="137">USER_SW0</text>
<text x="45.5" y="139.1">[6]</text>
<text x="57.8" y="139.6">DDR3_RESET#</text>
<text x="259.7" y="139.1">[10]</text>
<text x="259.7" y="141.7">[10]</text>
<text x="269.9" y="139.6">USER_SW1</text>
<text x="269.9" y="142.1">USER_SW2</text>
<text x="51.4" y="144.2">[10]</text>
<text x="51.4" y="146.8">[10]</text>
<text x="51.4" y="149.3">[10]</text>
<text x="68.6" y="144.6">PB0</text>
<text x="68.6" y="147.2">PB1</text>
<text x="68.6" y="149.7">PB2</text>
<text x="259.7" y="146.8">[10]</text>
<text x="259.7" y="149.3">[10]</text>
<text x="259.7" y="144.2">[10]</text>
<text x="269.9" y="147.2">USER_SW4</text>
<text x="269.9" y="149.7">USER_SW5</text>
<text x="269.9" y="144.6">USER_SW3</text>
<text x="51.4" y="151.8">[10]</text>
<text x="51.4" y="154.4">[10]</text>
<text x="68.6" y="152.3">PB3</text>
<text x="68.6" y="154.8">PB4</text>
<text x="259.7" y="151.8">[10]</text>
<text x="259.7" y="154.4">[10]</text>
<text x="269.9" y="152.3">USER_SW6</text>
<text x="269.9" y="154.8">USER_SW7</text>
<text x="51.4" y="156.9">[11]</text>
<text x="51.4" y="159.5">[11]</text>
<text x="51.4" y="162">[11]</text>
<text x="63.7" y="157.3">J5_TRST</text>
<text x="65.3" y="159.9">J5_TDI</text>
<text x="259.7" y="156.9">[10]</text>
<text x="259.7" y="159.5">[10]</text>
<text x="259.7" y="162">[10]</text>
<text x="269.9" y="157.3">USER_SW8</text>
<text x="269.9" y="159.9">USER_SW9</text>
<text x="51.4" y="164.5">[11]</text>
<text x="51.4" y="167.1">[11]</text>
<text x="64.5" y="162.4">J5_TDO</text>
<text x="64.8" y="165">J5_TMS</text>
<text x="65" y="167.5">J5_TCK</text>
<text x="259.7" y="164.5">[10]</text>
<text x="259.7" y="167.1">[10]</text>
<text x="268.7" y="162.4">USER_SW10</text>
<text x="268.7" y="165">USER_SW11</text>
<text x="268.7" y="167.5">USER_SW12</text>
<text x="55.9" y="170.6">[6] DDR_VRP_35</text>
<text x="259.7" y="169.6">[10]</text>
<text x="268.7" y="170">USER_SW13</text>
<text x="259.7" y="174.7">[10]</text>
<text x="259.7" y="177.2">[10]</text>
<text x="259.7" y="179.8">[10]</text>
<text x="268.7" y="175.1">USER_SW14</text>
<text x="268.7" y="177.7">USER_SW15</text>
<text x="210.6" y="180.5">+3.3V</text>
<text x="259.7" y="182.3">[10]</text>
<text x="259.7" y="184.9">[10]</text>
<text x="268.7" y="180.2">USER_SW16</text>
<text x="268.7" y="182.7">USER_SW17</text>
<text x="268.7" y="185.3">USER_SW18</text>
<text x="259.7" y="189.9">[10]</text>
<text x="259.7" y="187.4">[10]</text>
<text x="268.7" y="190.4">USER_SW20</text>
<text x="268.7" y="187.8">USER_SW19</text>
<text x="259.7" y="195">[10]</text>
<text x="259.7" y="197.6">[10]</text>
<text x="259.7" y="192.5">[10]</text>
<text x="268.7" y="195.4">USER_SW22</text>
<text x="268.7" y="198">USER_SW23</text>
<text x="268.7" y="192.9">USER_SW21</text>
<text x="264.2" y="201.1">[6]</text>
<text x="272" y="201.5">DDR_VRP</text>
<text x="249.2" y="208.1">PHY1_CLK_N</text>
<text x="272.1" y="208.2">[5]</text>
<text x="43" y="211">[9]</text>
<text x="43" y="213.6">[9]</text>
<text x="53.1" y="213.2">PHY1_TX_N</text>
<text x="53.3" y="210.7">PHY1_TX_P</text>
<text x="249.2" y="213.2">PHY1_CLK_P</text>
<text x="272.1" y="213.3">[5]</text>
<text x="43" y="221.2">[9]</text>
<text x="43" y="218.6">[9]</text>
<text x="53.1" y="220.8">PHY1_RX_N</text>
<text x="53.3" y="218.3">PHY1_RX_P</text>
<text x="40.4" y="244">[5]</text>
<text x="40.4" y="241.5">[5]</text>
<text x="52" y="243.7">PHY1_CLK_N</text>
<text x="52.3" y="241.2">PHY1_CLK_P</text>
<text x="59.8" y="257.4">+1.2V</text>
</g>
<g font-size="2.3" fill="#000080">
<text x="124.6" y="42">U1-G</text>
<text x="187.9" y="67.8">C33</text>
<text x="188.1" y="70.2">100uF</text>
<text x="199.8" y="66.2">C34</text>
<text x="200" y="71.2">6.3V</text>
<text x="200.8" y="68.9">4.7uF</text>
<text x="212.5" y="66.2">C35</text>
<text x="212.9" y="68.9">0.47uF</text>
<text x="213" y="71.2">16V</text>
<text x="225.2" y="66.2">C36</text>
<text x="225.6" y="68.9">0.47uF</text>
<text x="225.7" y="71.2">16V</text>
<text x="188.3" y="72.2">6.3V</text>
<text x="333" y="72.5">U1-F</text>
<text x="187.9" y="133.8">C37</text>
<text x="188.1" y="136.3">100uF</text>
<text x="199.8" y="132.3">C38</text>
<text x="200" y="137.3">6.3V</text>
<text x="200.8" y="135">4.7uF</text>
<text x="212.5" y="132.3">C39</text>
<text x="212.9" y="135">0.47uF</text>
<text x="213" y="137.3">16V</text>
<text x="225.2" y="132.3">C40</text>
<text x="225.6" y="135">0.47uF</text>
<text x="225.7" y="137.3">16V</text>
<text x="188.3" y="138.3">6.3V</text>
<text x="117.2" y="175.2">XC7A100T-1FGG484</text>
<text x="216.8" y="197.5">60R</text>
<text x="217.1" y="195">FB19</text>
<text x="196.8" y="199.5">OSC2</text>
<text x="127.1" y="204.6">U1-H</text>
<text x="218" y="207.9">C162</text>
<text x="229.3" y="207.5">0.1uF</text>
<text x="325.5" y="205.7">XC7A100T-1FGG484</text>
<text x="75" y="210.4">C122</text>
<text x="83.1" y="210.3">0.01uF</text>
<text x="85.2" y="213">C123</text>
<text x="93.3" y="212.8">0.01uF</text>
<text x="218" y="213">C161</text>
<text x="229.3" y="212.5">0.1uF</text>
<text x="75" y="218">C124</text>
<text x="83.1" y="217.9">0.01uF</text>
<text x="85.2" y="220.6">C125</text>
<text x="93.3" y="220.4">0.01uF</text>
<text x="195.8" y="220.9">125Mhz</text>
<text x="196.6" y="218.4">SI510</text>
<text x="217.5" y="216.4">C163</text>
<text x="217.6" y="219.3">0.1uF</text>
<text x="83.2" y="256.1">R103</text>
<text x="83.8" y="258">100R</text>
<text x="83.8" y="260.3">1%</text>
<text x="119.8" y="264.1">XC7A100T-1FGG484</text>
</g>
</svg>
